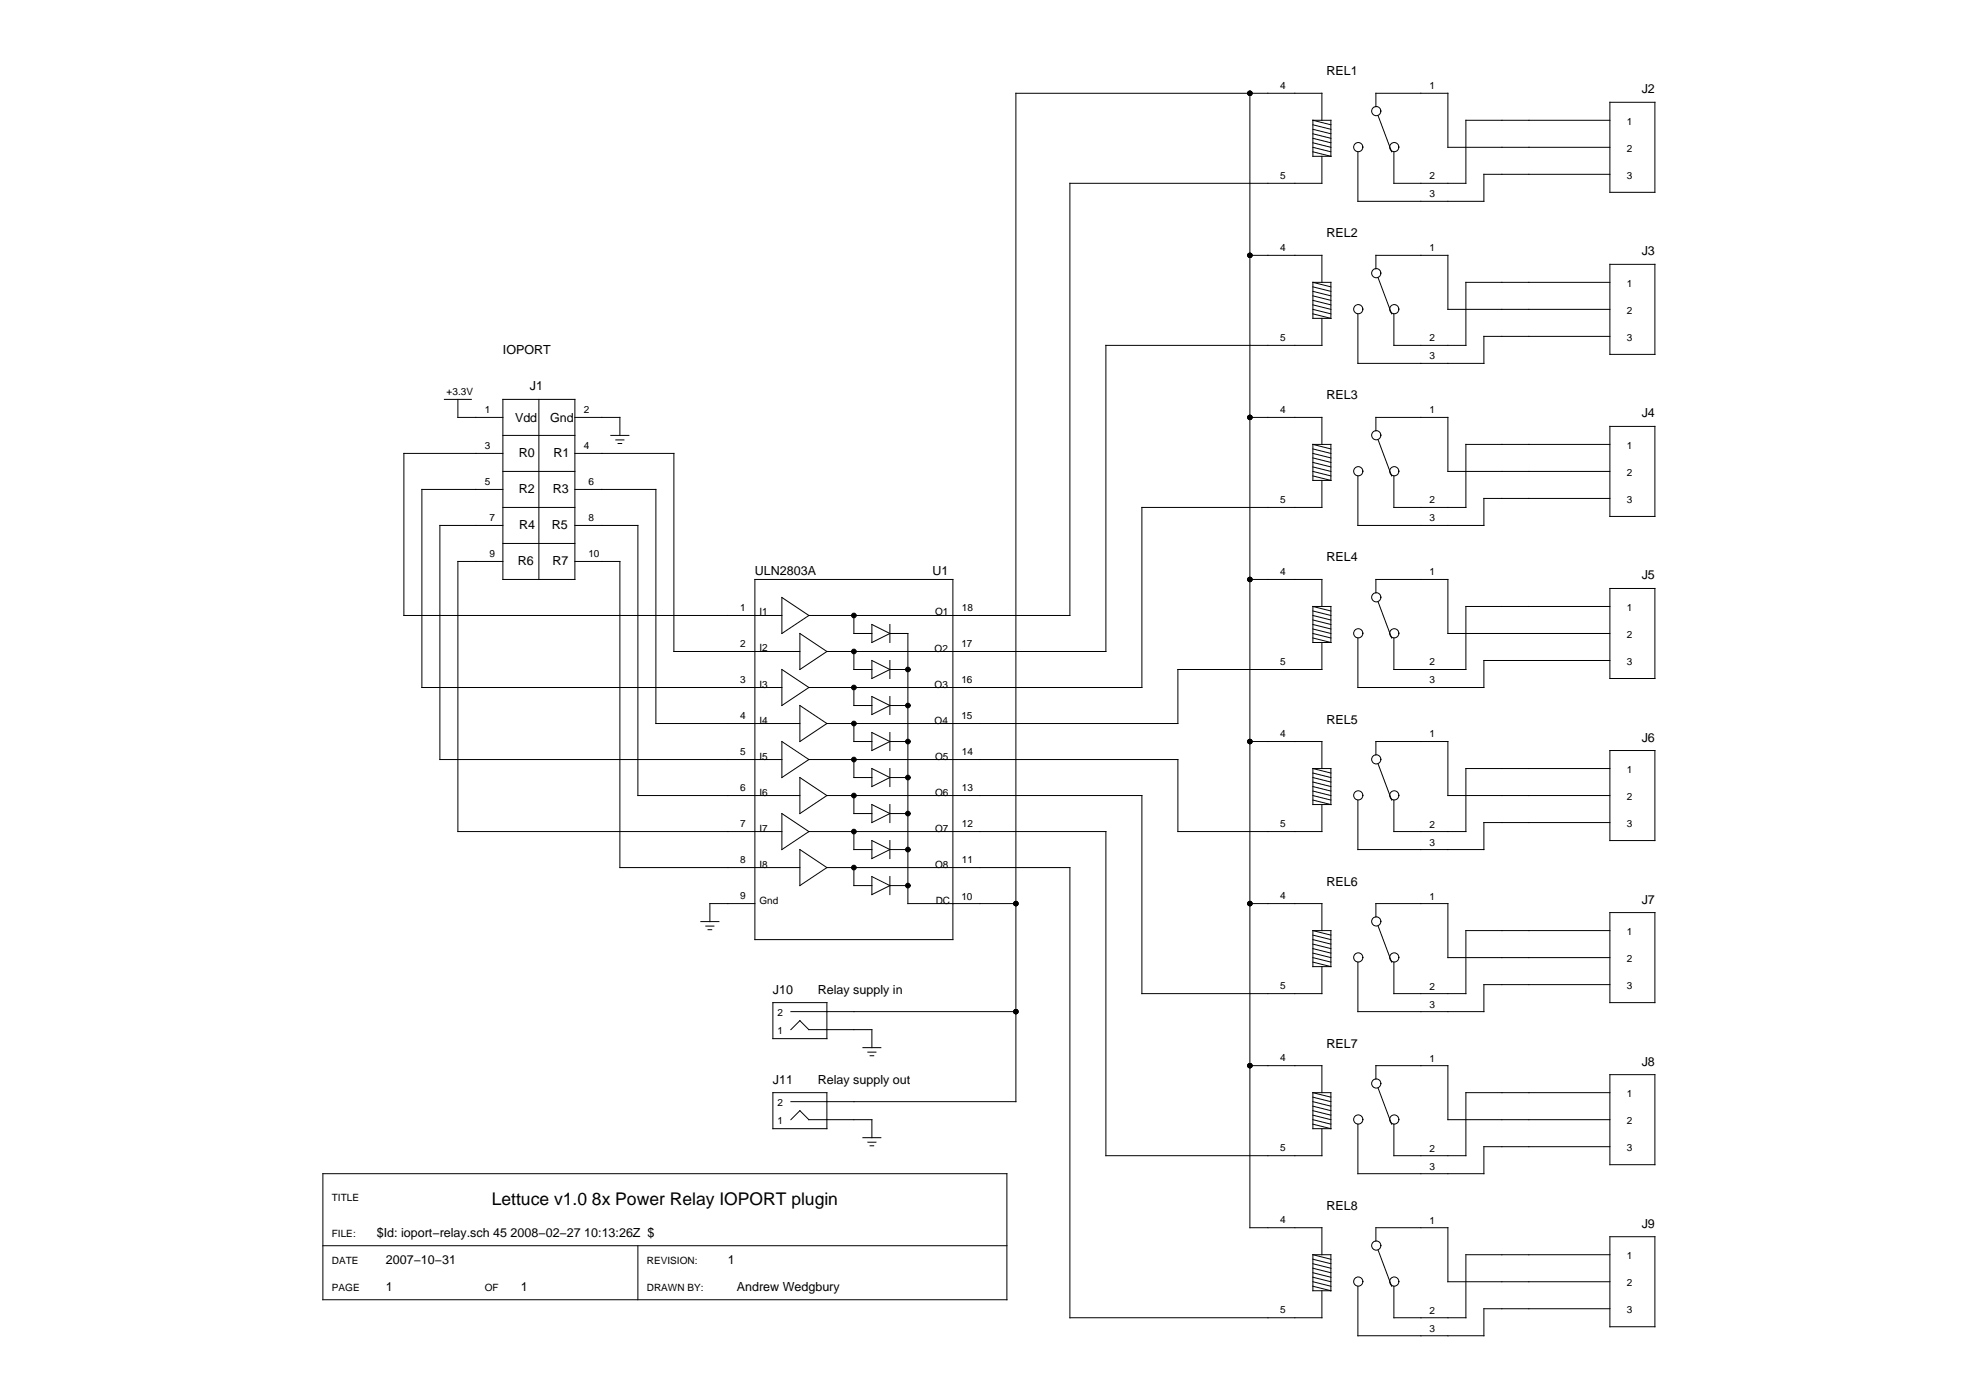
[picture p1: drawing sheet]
<svg xmlns="http://www.w3.org/2000/svg" width="297mm" height="210mm" viewBox="0 0 297 210" stroke-linecap="round" stroke-linejoin="round" font-family="sans-serif">
<g fill="none" stroke="#000" stroke-width=".15">
<path d="M187.6 14v170.2h10.8v4.1M197.1 18v5.5h2.7M197.1 18h2.7v5.5M197.1 18l2.7 .7M197.1 18.7l2.7 .7M197.1 19.4l2.7 .7M198.4 18v-4h-45.9v151.3h-33.8M206.5 16v-2h10.8v8.1h24.3M206.9 17.4l2 5.4M241.6 18h-21.6v9.5h-10.8v-4.7M241.6 15.3h6.8v13.6h-6.8zM187.6 38.3h10.8v4.1"/>
<path d="M197.1 20.1l2.7 .6M197.1 20.7l2.7 .7M197.1 21.4l2.7 .7M197.1 22.1l2.7 .7M197.1 22.8l2.7 .7M198.4 23.5v4h-37.8v64.8h-39.2M203.8 22.8v7.4h18.9v-4h18.9M241.6 39.7h6.8v13.5h-6.8zM66.7 59.9h4.1M68.7 59.9v2.7h6.8M75.5 59.9h10.8v27h-10.8zM80.9 59.9v27"/>
<path d="M197.1 42.4h2.7v5.4M197.1 42.4v5.4h2.7M197.1 42.4l2.7 .6M197.1 43l2.7 .7M197.1 43.7l2.7 .7M197.1 44.4l2.7 .7M197.1 45.1l2.7 .6M197.1 45.7l2.7 .7M197.1 46.4l2.7 .7M197.1 47.1l2.7 .7M198.4 47.8v4h-32.4v45.9h-41.9M203.8 47.1v7.4h18.9v-4h18.9"/>
<path d="M206.5 40.3v-2h10.8v8.1h24.3M206.9 41.7l2 5.4M241.6 42.4h-21.6v9.4h-10.8v-4.7M75.5 68h-14.9v24.3h56.8M75.5 73.4h-12.2v29.8h54.1M75.5 70.7h10.8M75.5 76.1h10.8M75.5 65.3h10.8M75.5 78.8h-9.5v35.2h51.4M86.3 78.8h9.4v40.6h24.4M86.3 62.6h6.7v2.7M86.3 68h14.8v29.7h19"/>
<path d="M86.3 73.4h12.1v35.2h21.7M91.7 65.3h2.7M92.4 66h1.2M92.8 66.5h.5M187.6 62.6h10.8v4.1M197.1 66.7h2.7v5.4M197.1 66.7v5.4h2.7M197.1 66.7l2.7 .7M197.1 67.4l2.7 .6M197.1 68l2.7 .7M197.1 68.7l2.7 .7M197.1 69.4l2.7 .7"/>
<path d="M197.1 70.1l2.7 .6M197.1 70.7l2.7 .7M197.1 71.4l2.7 .7M198.4 72.1v4h-27v27.1h-50M203.8 71.4v7.4h18.9v-4h18.9M206.5 64.7v-2.1h10.8v8.1h24.3M206.9 66l2 5.4M241.6 66.7h-21.6v9.4h-10.8v-4.7M241.6 64h6.8v13.5h-6.8zM75.5 81.5h10.8M75.5 84.2h-6.8v40.6h48.7M86.3 84.2h6.7v46h27.1"/>
<path d="M113.3 86.9h29.7v54.1h-29.7zM117.4 89.6l4 2.7-4 2.7zM120.1 95l4 2.7-4 2.8zM128.2 92.3v2.7h2.7M128.2 97.7v2.8h2.7M130.9 93.7l2.7 1.3-2.7 1.4zM130.9 99.1l2.7 1.4-2.7 1.3zM133.6 95h2.7v40.6h16.2M133.6 93.7v2.7M133.6 99.1v2.7M187.6 86.9h10.8v4.1M197.1 91h2.7v5.4"/>
<path d="M197.1 91v5.4h2.7M197.1 91l2.7 .7M197.1 91.7l2.7 .6M197.1 92.3l2.7 .7M197.1 93l2.7 .7M197.1 93.7l2.7 .7M197.1 94.4l2.7 .6M197.1 95l2.7 .7M197.1 95.7l2.7 .7M198.4 96.4v4.1h-21.6v8.1h-52.7M203.8 95.7v7.5h18.9v-4.1h18.9M206.5 89v-2.1h10.8v8.1h24.3"/>
<path d="M206.9 90.3l2 5.4M241.6 91h-21.6v9.5h-10.8v-4.8M241.6 88.3h6.8v13.5h-6.8zM117.4 100.5l4 2.7-4 2.7zM117.4 111.3l4 2.7-4 2.7zM120.1 105.9l4 2.7-4 2.7zM120.1 116.7l4 2.7-4 2.7zM121.4 114h55.4v10.8h21.6v-4.1M124.1 119.4h47.3v29.7h27v-4.1M128.2 103.2v2.7h2.7M128.2 108.6v2.7h2.7M128.2 114v2.7h2.7"/>
<path d="M128.2 119.4v2.7h2.7M130.9 104.5l2.7 1.4-2.7 1.3zM130.9 109.9l2.7 1.4-2.7 1.3zM130.9 115.3l2.7 1.4-2.7 1.3zM133.6 104.5v2.7M133.6 109.9v2.7M133.6 115.3v2.7M133.6 100.5h2.7M133.6 105.9h2.7M133.6 111.3h2.7M133.6 116.7h2.7M187.6 111.3h10.8v4"/>
<path d="M197.1 115.3h2.7v5.4M197.1 115.3v5.4h2.7M197.1 115.3l2.7 .7M197.1 116l2.7 .7M197.1 116.7l2.7 .6M197.1 117.3l2.7 .7M197.1 118l2.7 .7M197.1 118.7l2.7 .7M197.1 119.4l2.7 .6M206.5 113.3v-2h10.8v8.1h24.3M206.9 114.6l2 5.4M241.6 115.3h-21.6v9.5h-10.8v-4.8"/>
<path d="M241.6 112.6h6.8v13.5h-6.8zM105.2 138.3h2.7M105.9 139h1.3M106.3 139.5h.5M113.3 135.6h-6.7v2.7M117.4 122.1l4 2.7-4 2.7zM120.1 127.5l4 2.7-4 2.7zM121.4 124.8h44.6v48.6h32.4v-4.1M124.1 130.2h36.5v67.5h37.8v-4M128.2 124.8v2.7h2.7M128.2 130.2v2.7h2.7M130.9 120.7l2.7 1.4-2.7 1.3z"/>
<path d="M130.9 126.1l2.7 1.4-2.7 1.3zM130.9 131.5l2.7 1.4-2.7 1.3zM133.6 120.7v2.7M133.6 126.1v2.7M133.6 131.5v2.7M133.6 122.1h2.7M133.6 127.5h2.7M133.6 132.9h2.7M187.6 135.6h10.8v4M197.1 139.6h2.7v5.4M197.1 139.6v5.4h2.7M197.1 120l2.7 .7"/>
<path d="M197.1 139.6l2.7 .7M203.8 120v7.5h18.9v-4.1h18.9M206.5 137.6v-2h10.8v8.1h24.3M206.9 139l2 5.4M241.6 139.6h-21.6v9.5h-10.8v-4.7M241.6 136.9h6.8v13.5h-6.8zM116 150.4h8.1v5.4h-8.1zM118.7 154.5l1.4-1.4 1.3 1.4h9.5v2.7M118.7 151.8h33.8M129.5 157.2h2.7M130.3 157.9h1.2M130.6 158.4h.5"/>
<path d="M187.6 159.9h10.8v4M197.1 140.3l2.7 .7M197.1 141l2.7 .7M197.1 141.7l2.7 .6M197.1 142.3l2.7 .7M197.1 143l2.7 .7M197.1 143.7l2.7 .7M197.1 144.4l2.7 .6M203.8 144.4v7.4h18.9v-4.1h18.9M48.5 176.1h102.6v18.9h-102.6zM116 163.9h8.1v5.4h-8.1zM118.7 168l1.4-1.4 1.3 1.4h9.5v2.7"/>
<path d="M129.5 170.7h2.7M130.3 171.4h1.2M130.6 171.9h.5M197.1 163.9h2.7v5.4M197.1 163.9v5.4h2.7M197.1 163.9l2.7 .7M197.1 164.6l2.7 .7M197.1 165.3l2.7 .7M197.1 166l2.7 .6M197.1 166.6l2.7 .7M197.1 167.3l2.7 .7M197.1 168l2.7 .7"/>
<path d="M197.1 168.7l2.7 .6M203.8 168.7v7.4h18.9v-4.1h18.9M206.5 161.9v-2h10.8v8.1h24.3M206.9 163.3l2 5.4M241.6 163.9h-21.6v9.5h-10.8v-4.7M241.6 161.2h6.8v13.5h-6.8zM48.5 186.9h102.6M95.7 186.9v8.1M197.1 188.3h2.7v5.4M197.1 188.3v5.4h2.7M197.1 188.3l2.7 .6M197.1 188.9l2.7 .7"/>
<path d="M197.1 189.6l2.7 .7M197.1 190.3l2.7 .7M197.1 191l2.7 .6M197.1 191.6l2.7 .7M197.1 192.3l2.7 .7M197.1 193l2.7 .7M203.8 193v7.4h18.9v-4h18.9M206.5 186.2v-2h10.8v8.1h24.3M206.9 187.6l2 5.4M241.6 188.3h-21.6v9.4h-10.8v-4.7M241.6 185.6h6.8v13.5h-6.8z"/>
<circle cx="206.6" cy="16.7" r=".69"/>
<circle cx="203.9" cy="22.1" r=".69"/>
<circle cx="209.3" cy="22.1" r=".69"/>
<circle cx="203.9" cy="46.4" r=".69"/>
<circle cx="206.6" cy="41" r=".69"/>
<circle cx="209.3" cy="46.4" r=".69"/>
<circle cx="203.9" cy="70.7" r=".69"/>
<circle cx="206.6" cy="65.3" r=".69"/>
<circle cx="209.3" cy="70.7" r=".69"/>
<circle cx="128.2" cy="97.7" r=".35"/>
<circle cx="128.2" cy="92.3" r=".35"/>
<circle cx="203.9" cy="95" r=".69"/>
<circle cx="206.6" cy="89.6" r=".69"/>
<circle cx="209.3" cy="95" r=".69"/>
<circle cx="128.2" cy="108.6" r=".35"/>
<circle cx="128.2" cy="114" r=".35"/>
<circle cx="128.2" cy="119.4" r=".35"/>
<circle cx="128.2" cy="103.2" r=".35"/>
<circle cx="136.3" cy="100.5" r=".35"/>
<circle cx="136.3" cy="105.9" r=".35"/>
<circle cx="136.3" cy="116.7" r=".35"/>
<circle cx="136.3" cy="111.3" r=".35"/>
<circle cx="203.9" cy="119.3" r=".69"/>
<circle cx="206.6" cy="113.9" r=".69"/>
<circle cx="209.3" cy="119.3" r=".69"/>
<circle cx="128.2" cy="124.8" r=".35"/>
<circle cx="128.2" cy="130.2" r=".35"/>
<circle cx="136.3" cy="122.1" r=".35"/>
<circle cx="136.3" cy="132.9" r=".35"/>
<circle cx="136.3" cy="127.5" r=".35"/>
<circle cx="206.6" cy="138.2" r=".69"/>
<circle cx="203.9" cy="143.7" r=".69"/>
<circle cx="209.3" cy="143.7" r=".69"/>
<circle cx="203.9" cy="168" r=".69"/>
<circle cx="206.6" cy="162.6" r=".69"/>
<circle cx="209.3" cy="168" r=".69"/>
<circle cx="203.9" cy="192.3" r=".69"/>
<circle cx="206.6" cy="186.9" r=".69"/>
<circle cx="209.3" cy="192.3" r=".69"/>
</g>
<g fill="#000">
<circle cx="187.6" cy="14" r=".41"/>
<circle cx="187.6" cy="38.3" r=".41"/>
<circle cx="187.6" cy="62.6" r=".41"/>
<circle cx="128.2" cy="97.7" r=".35"/>
<circle cx="128.2" cy="92.3" r=".35"/>
<circle cx="187.6" cy="86.9" r=".41"/>
<circle cx="128.2" cy="108.6" r=".35"/>
<circle cx="128.2" cy="114" r=".35"/>
<circle cx="128.2" cy="119.4" r=".35"/>
<circle cx="128.2" cy="103.2" r=".35"/>
<circle cx="136.3" cy="100.5" r=".35"/>
<circle cx="136.3" cy="105.9" r=".35"/>
<circle cx="136.3" cy="116.7" r=".35"/>
<circle cx="136.3" cy="111.3" r=".35"/>
<circle cx="187.6" cy="111.3" r=".41"/>
<circle cx="128.2" cy="124.8" r=".35"/>
<circle cx="128.2" cy="130.2" r=".35"/>
<circle cx="136.3" cy="122.1" r=".35"/>
<circle cx="136.3" cy="132.9" r=".35"/>
<circle cx="136.3" cy="127.5" r=".35"/>
<circle cx="152.5" cy="135.6" r=".41"/>
<circle cx="187.6" cy="135.6" r=".41"/>
<circle cx="152.5" cy="151.8" r=".41"/>
<circle cx="187.6" cy="159.9" r=".41"/>
</g>
<text font-size="2.6" x="73.8" y="180.8">Lettuce v1.0 8x Power Relay IOPORT plugin</text>
<g font-size="1.9">
<text x="199.1" y="11.3">REL1</text>
<text x="246.4" y="14">J2</text>
<text x="199.1" y="35.6">REL2</text>
<text x="246.4" y="38.3">J3</text>
<text x="75.5" y="53.2">IOPORT</text>
<text x="79.5" y="58.6">J1</text>
<text x="199.1" y="59.9">REL3</text>
<text x="77.3" y="63.3">Vdd</text>
<text x="82.6" y="63.4">Gnd</text>
<text x="246.4" y="62.6">J4</text>
<text x="77.9" y="68.5">R0</text>
<text x="83.1" y="68.5">R1</text>
<text x="77.9" y="74">R2</text>
<text x="83" y="74">R3</text>
<text x="77.9" y="79.3">R4</text>
<text x="82.8" y="79.3">R5</text>
<text x="77.7" y="84.7">R6</text>
<text x="82.9" y="84.7">R7</text>
<text x="113.3" y="86.3">ULN2803A</text>
<text x="140" y="86.3">U1</text>
<text x="199.1" y="84.2">REL4</text>
<text x="246.4" y="86.9">J5</text>
<text x="199.1" y="108.6">REL5</text>
<text x="246.4" y="111.3">J6</text>
<text x="199.1" y="132.9">REL6</text>
<text x="246.4" y="135.6">J7</text>
<text x="116" y="149.1">J10</text>
<text x="122.8" y="149.1">Relay supply in</text>
<text x="199.1" y="157.2">REL7</text>
<text x="246.4" y="159.9">J8</text>
<text x="116" y="162.6">J11</text>
<text x="122.8" y="162.6">Relay supply out</text>
<text x="56.6" y="185.6">$Id: ioport−relay.sch 45 2008−02−27 10:13:26Z $</text>
<text x="199.1" y="181.5">REL8</text>
<text x="246.4" y="184.2">J9</text>
<text x="57.9" y="189.6">2007−10−31</text>
<text x="109.3" y="189.6">1</text>
<text x="57.9" y="193.7">1</text>
<text x="78.2" y="193.7">1</text>
<text x="110.6" y="193.7">Andrew Wedgbury</text>
</g>
<g font-size="1.5">
<text x="192.2" y="13.3">4</text>
<text x="214.6" y="13.4">1</text>
<text x="244.2" y="22.8">2</text>
<text x="244.2" y="18.7">1</text>
<text x="192.2" y="26.8">5</text>
<text x="214.6" y="26.9">2</text>
<text x="214.6" y="29.6">3</text>
<text x="244.2" y="26.8">3</text>
<text x="192.2" y="37.6">4</text>
<text x="214.6" y="37.7">1</text>
<text x="244.2" y="47.1">2</text>
<text x="244.2" y="43">1</text>
<text x="192.2" y="51.1">5</text>
<text x="214.6" y="51.2">2</text>
<text x="214.6" y="53.9">3</text>
<text x="244.2" y="51.1">3</text>
<text x="67" y="59.2">+3.3V</text>
<text x="72.8" y="62">1</text>
<text x="87.6" y="62">2</text>
<text x="192.2" y="62">4</text>
<text x="214.6" y="62">1</text>
<text x="72.8" y="67.4">3</text>
<text x="87.6" y="67.4">4</text>
<text x="244.2" y="71.4">2</text>
<text x="244.2" y="67.4">1</text>
<text x="72.8" y="72.8">5</text>
<text x="88.3" y="72.8">6</text>
<text x="192.2" y="75.5">5</text>
<text x="214.6" y="75.5">2</text>
<text x="244.2" y="75.5">3</text>
<text x="73.5" y="83.6">9</text>
<text x="73.5" y="78.2">7</text>
<text x="88.3" y="83.6">10</text>
<text x="88.3" y="78.2">8</text>
<text x="214.6" y="78.2">3</text>
<text x="192.2" y="86.3">4</text>
<text x="214.6" y="86.3">1</text>
<text x="111.1" y="91.7">1</text>
<text x="114" y="92.3">I1</text>
<text x="140.3" y="92.3">O1</text>
<text x="144.4" y="91.7">18</text>
<text x="244.2" y="95.7">2</text>
<text x="244.2" y="91.7">1</text>
<text x="111.1" y="97.1">2</text>
<text x="114" y="97.7">I2</text>
<text x="140.3" y="97.8">O2</text>
<text x="144.3" y="97.1">17</text>
<text x="192.2" y="99.8">5</text>
<text x="214.6" y="99.8">2</text>
<text x="244.2" y="99.8">3</text>
<text x="111.1" y="107.9">4</text>
<text x="111.1" y="102.5">3</text>
<text x="114" y="103.2">I3</text>
<text x="140.3" y="103.2">O3</text>
<text x="144.3" y="102.5">16</text>
<text x="144.3" y="107.9">15</text>
<text x="214.6" y="102.5">3</text>
<text x="111.1" y="113.3">5</text>
<text x="114" y="108.6">I4</text>
<text x="114" y="114">I5</text>
<text x="140.3" y="108.6">O4</text>
<text x="140.3" y="114">O5</text>
<text x="144.4" y="113.3">14</text>
<text x="192.2" y="110.6">4</text>
<text x="214.6" y="110.6">1</text>
<text x="111.1" y="118.7">6</text>
<text x="114" y="119.4">I6</text>
<text x="140.3" y="119.4">O6</text>
<text x="144.4" y="118.7">13</text>
<text x="244.2" y="116">1</text>
<text x="111.1" y="124.1">7</text>
<text x="114" y="124.8">I7</text>
<text x="140.3" y="124.8">O7</text>
<text x="144.4" y="124.1">12</text>
<text x="192.2" y="124.1">5</text>
<text x="214.6" y="124.2">2</text>
<text x="244.2" y="120">2</text>
<text x="244.2" y="124.1">3</text>
<text x="111.1" y="129.5">8</text>
<text x="114" y="130.2">I8</text>
<text x="140.3" y="130.2">O8</text>
<text x="144.4" y="129.5">11</text>
<text x="214.6" y="126.9">3</text>
<text x="111.1" y="134.9">9</text>
<text x="114" y="135.6">Gnd</text>
<text x="140.5" y="135.6">DC</text>
<text x="144.3" y="135">10</text>
<text x="192.2" y="134.9">4</text>
<text x="214.6" y="135">1</text>
<text x="244.2" y="140.3">1</text>
<text x="192.2" y="148.4">5</text>
<text x="214.6" y="148.5">2</text>
<text x="244.2" y="144.4">2</text>
<text x="244.2" y="148.4">3</text>
<text x="116.7" y="155.2">1</text>
<text x="116.7" y="152.5">2</text>
<text x="214.6" y="151.2">3</text>
<text x="192.2" y="159.2">4</text>
<text x="214.6" y="159.3">1</text>
<text x="116.7" y="166">2</text>
<text x="244.2" y="164.6">1</text>
<text x="116.7" y="168.7">1</text>
<text x="192.2" y="172.7">5</text>
<text x="214.6" y="172.8">2</text>
<text x="244.2" y="168.7">2</text>
<text x="244.2" y="172.7">3</text>
<text x="214.6" y="175.5">3</text>
<text x="49.8" y="185.6">FILE:</text>
<text x="49.8" y="180.2">TITLE</text>
<text x="192.2" y="183.5">4</text>
<text x="214.6" y="183.6">1</text>
<text x="49.8" y="189.6">DATE</text>
<text x="97.1" y="189.6">REVISION:</text>
<text x="244.2" y="188.9">1</text>
<text x="49.8" y="193.7">PAGE</text>
<text x="72.8" y="193.7">OF</text>
<text x="97.1" y="193.7">DRAWN BY:</text>
<text x="192.2" y="197">5</text>
<text x="214.6" y="197.1">2</text>
<text x="244.2" y="193">2</text>
<text x="244.2" y="197">3</text>
<text x="214.6" y="199.8">3</text>
</g>
</svg>
